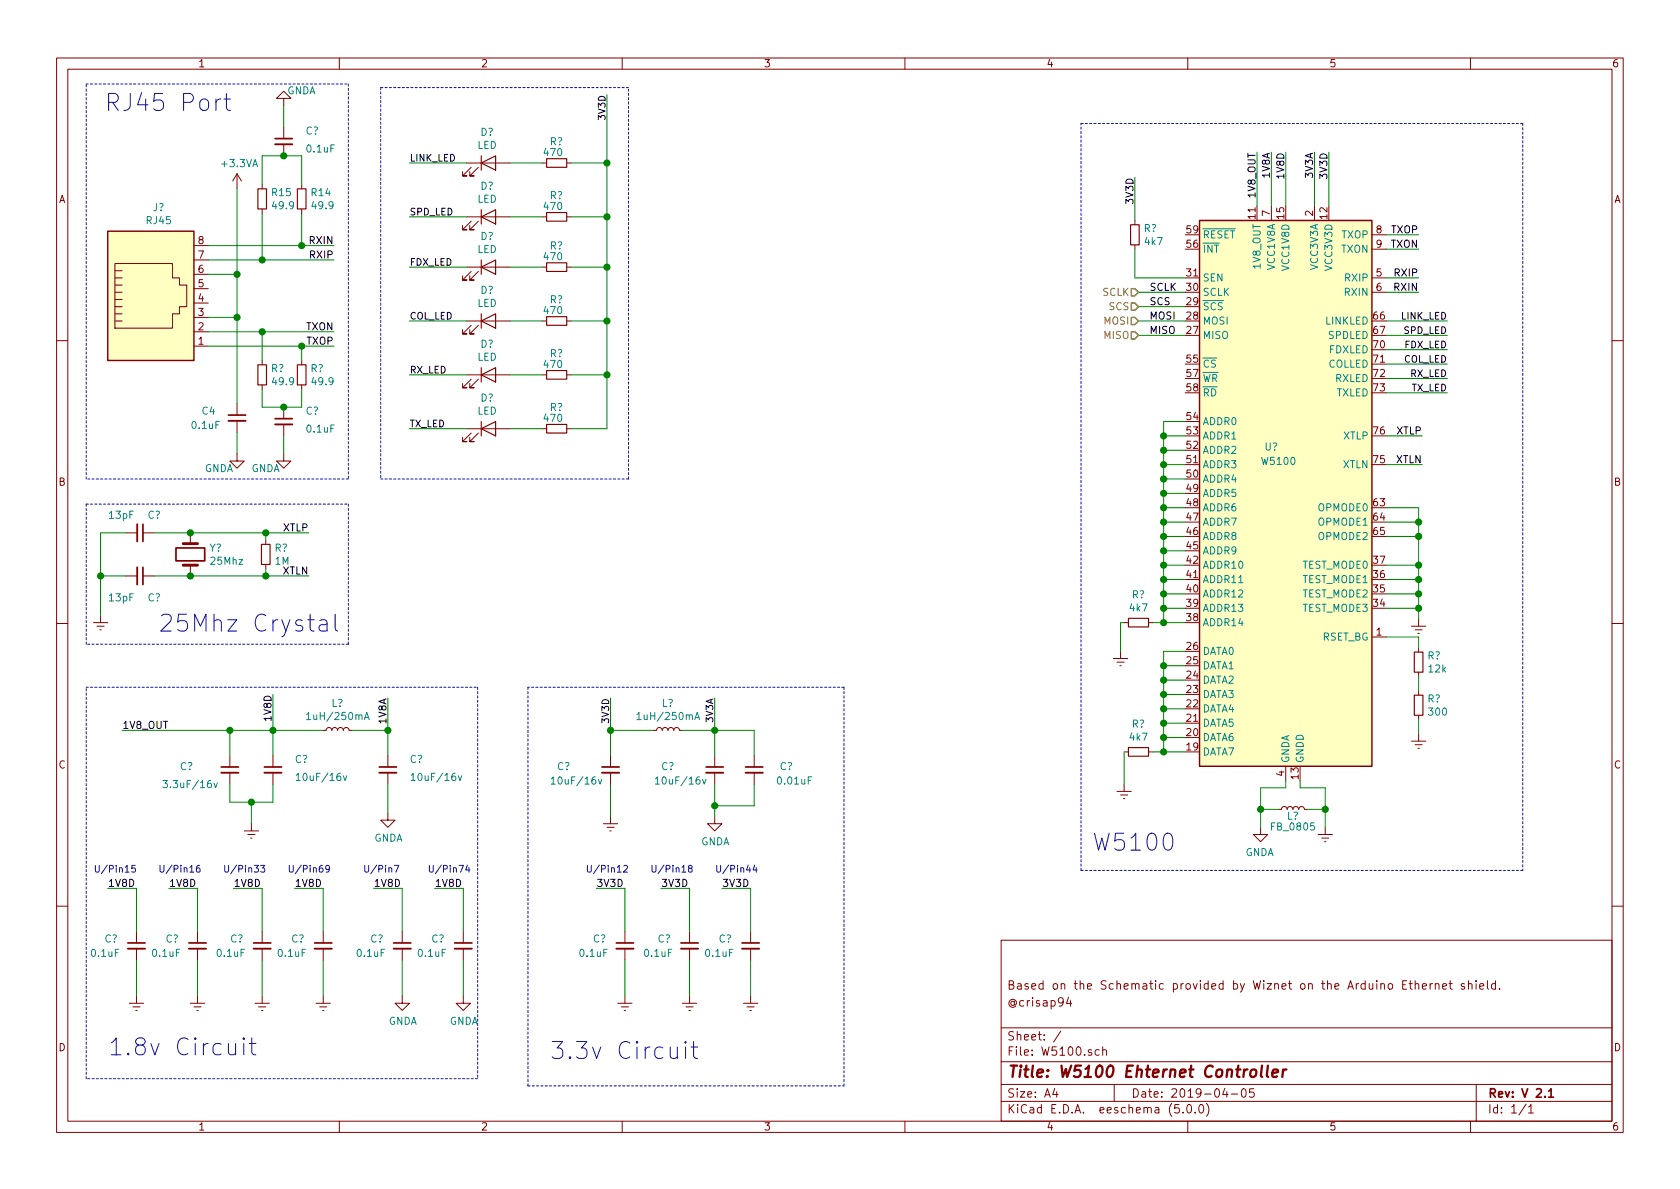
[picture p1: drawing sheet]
<svg xmlns="http://www.w3.org/2000/svg" width="297mm" height="210mm" viewBox="0 0 297 210" stroke-linecap="round" stroke-linejoin="round" font-family="sans-serif">
<g fill="none" stroke="#840000" stroke-width=".18">
<path d="M10 10.3h277v189.9h-277zM12 12.2h273v186.1h-273zM50.2 17.4h1.2l-1.2-1.3-1.3 1.3h1.3v1.3M60 10.3v1.9M110 10.3v1.9M160 10.3v1.9M210 10.3v1.9M260 10.3v1.9M41.9 30.7v2.6M41.9 30.7l-.8 1.3M41.9 30.7l.8 1.3M46.4 32.6v.8"/>
<path d="M46.4 37v.7M50.2 22.5v2M50.2 25.5v2.1M53.3 32.6v.8M53.3 37v.7M82.5 28.8h7.7M82.5 38.3h7.7M83.3 29.6l-1.5 1.5h.7h-.7v-.8M83.3 39.1l-1.5 1.5h.7h-.7v-.7M84.6 29.6l-1.5 1.5h.7h-.7v-.8M84.6 39.1l-1.5 1.5h.7h-.7v-.7M95.9 28.8h.7"/>
<path d="M95.9 38.3h.7M100.2 28.8h.8M100.2 38.3h.8M200.7 39v.7M224.8 36.4v2.6M232.4 36.4v2.6M20.3 56.8h1.3M20.3 55.5h1.3M20.3 54.2h1.3M20.3 53h1.3M20.3 51.7h1.3M20.3 50.4h1.3"/>
<path d="M20.3 46.6h10.2v2.5h1.2v1.3h1.3v3.8h-1.3v1.3h-1.2v2.5h-10.2zM20.3 49.1h1.3M20.3 47.9h1.3M34.3 58.7h2.5M34.3 56.1h2.5M34.3 53.6h2.5M34.3 51h2.5M34.3 48.5h2.5M34.3 46h2.5M34.3 43.4h2.5M82.5 47.2h7.7M82.5 56.8h7.7"/>
<path d="M83.3 48l-1.5 1.5h.7h-.7v-.7M83.3 57.5l-1.5 1.5h.7h-.7v-.7M84.6 48l-1.5 1.5h.7h-.7v-.7M84.6 57.5l-1.5 1.5h.7h-.7v-.7M95.9 47.2h.7M95.9 56.8h.7M100.2 47.2h.8M100.2 56.8h.8M200.7 43.3v.8M242.6 49.1h2.5M242.6 51.7h2.5M242.6 41.5h2.5"/>
<path d="M242.6 44.1h2.5M10 60.2h2M34.3 61.2h2.5M41.9 71.4v2M41.9 74.4v2M46.4 63.7v.8M46.4 68.1v.7M50.2 72v2M50.2 75.1v2M53.3 63.7v.8M53.3 68.1v.7M82.5 66.3h7.7"/>
<path d="M82.5 75.8h7.7M83.3 67.1l-1.5 1.5h.7h-.7v-.8M83.3 76.6l-1.5 1.5h.7h-.7v-.8M84.6 67.1l-1.5 1.5h.7h-.7v-.8M84.6 76.6l-1.5 1.5h.7h-.7v-.8M95.9 66.3h.7M95.9 75.8h.7M100.2 66.3h.8M100.2 75.8h.8M285 60.2h2M22.2 94.2h2.1M25.3 94.2h2"/>
<path d="M33.7 94.2v1.9M33.7 99.9v1.9M41.9 80.3v1.2h1.3l-1.3 1.3-1.3-1.3h1.3M47 95.5v.8M47 99.8v.8M50.2 80.3v1.2h1.2l-1.2 1.3-1.3-1.3h1.3M10 110.3h2M16.5 110.1h2.5M17.1 110.7h1.3M17.7 111.4h.2M17.8 108.8v1.3M22.2 101.8h2.1"/>
<path d="M25.3 101.8h2M196.8 116.5h2.6M197.5 117.1h1.3M198 117.7h.2M198.1 115.2v1.3M198.8 110.1h.7M203.1 110.1h.7M242.6 112.6h2.5M249.6 110.7h2.5M250.2 111.4h1.3M250.7 112h.3M250.8 109.5v1.2"/>
<path d="M250.8 114.5v.8M250.8 118.9v.7M285 110.3h2M40.6 133.6v2M40.6 136.6v2.1M48.3 133.6v2M48.3 136.6v2.1M57.1 129.2h.6l.1-.4 .3-.2 .4 .2 .2 .4 .1-.4 .3-.2 .4 .2 .2 .4 .1-.4 .3-.2 .4 .2 .2 .4 .1-.4 .3-.2 .4 .2 .2 .4h.5M68.6 133.6v2M68.6 136.6v2.1M107.9 133.6v2M107.9 136.6v2.1"/>
<path d="M115.6 129.2h.5l.1-.4 .3-.2 .4 .2 .2 .4 .1-.4 .3-.2 .4 .2 .2 .4 .1-.4 .3-.2 .4 .2 .2 .4 .2-.4 .2-.2 .5 .2 .1 .4h.5M126.4 133.6v2M126.4 136.6v2.1M133.3 133.6v2M133.3 136.6v2.1M197.5 139.9h2.5M198.8 138.7v1.2M198.8 133h.7M203.1 133h.7M227.3 135.5v2.5M249.6 131.1h2.5M250.2 131.7h1.3"/>
<path d="M250.7 132.3h.3M250.8 122.2v.7M250.8 126.5v.7M250.8 129.8v1.3M43.2 146.9h2.5M43.8 147.6h1.3M44.3 148.2h.3M44.4 145.7v1.2M68.6 143.8v1.2h1.2l-1.2 1.3-1.3-1.3h1.3M106.7 145.7h2.5M107.3 146.3h1.3M107.8 146.9h.3"/>
<path d="M107.9 144.4v1.3M126.4 144.4v1.3h1.2l-1.2 1.2-1.3-1.2h1.3M198.1 140.6h1.3M198.6 141.2h.3M222.9 146.3v1.3h-1.3l1.3 1.2 1.3-1.2h-1.3M226.1 143.1h.5l.1-.3 .3-.2 .4 .1 .2 .4 .1-.3 .3-.2 .4 .1 .2 .4 .1-.3 .3-.2 .4 .1 .2 .4 .1-.3 .3-.2 .5 .1 .1 .4h.5M233 147.6h2.6M233.7 148.2h1.2M234.2 148.8h.2M234.3 146.3v1.3M10 160.2h2M22.9 177.4h2.5"/>
<path d="M23.5 178h1.3M24 178.7h.3M24.1 164.7v2M24.1 167.8v2M24.1 176.1v1.3M33.7 177.4h2.5M34.3 178h1.3M34.8 178.7h.3M34.9 164.7v2M34.9 167.8v2M34.9 176.1v1.3M45.1 177.4h2.5"/>
<path d="M45.7 178h1.3M46.2 178.7h.3M46.4 164.7v2M46.4 167.8v2M46.4 176.1v1.3M55.9 177.4h2.5M56.5 178h1.3M57 178.7h.3M57.1 164.7v2M57.1 167.8v2M57.1 176.1v1.3M71.1 176.1v1.3h1.3l-1.3 1.3-1.3-1.3h1.3"/>
<path d="M71.1 164.7v2M71.1 167.8v2M81.9 176.1v1.3h1.3l-1.3 1.3-1.3-1.3h1.3M81.9 164.7v2M81.9 167.8v2M109.2 177.4h2.6M109.9 178h1.2M110.4 178.7h.2M110.5 164.7v2M110.5 167.8v2M110.5 176.1v1.3M120.6 177.4h2.6"/>
<path d="M121.3 178h1.3M121.8 178.7h.2M121.9 164.7v2M121.9 167.8v2M121.9 176.1v1.3M131.4 177.4h2.6M132.1 178h1.2M132.6 178.7h.2M132.7 164.7v2M132.7 167.8v2M132.7 176.1v1.3M177 166.3h108v32h-108z"/>
<path d="M188.9 176.3l-.3 1.1h.9M189.3 176.9v1M249.1 173.9h.6M249.4 173.4v1.3l.3 .2M250.2 174.1l.2-.2 .4 .1 .1 .9M250.2 173.4v1.5M251.5 174.4l.7-.1-.1-.3-.4-.1-.2 .2 .1 .7h.5M252.9 173.9v1M253.3 173.9l-.3 .1-.1 .2M253.8 174.1v-.1a.37 .37 0 0 1 .6 .1v.8M253.8 173.9v1M255.1 174.4l.7-.1-.1-.3-.4-.1-.2 .2v.7h.6"/>
<path d="M256.2 173.9h.6M256.4 173.4v1.3l.4 .2M258.9 174a.37 .37 0 0 0-.6 .1l.1 .3 .5 .1 .1 .1-.2 .3-.5-.1M259.6 174.1l.2-.2 .4 .1 .1 .9M259.6 173.4v1.5M261 173.4v.2M261 173.9v1M261.6 174.4l.8-.1-.1-.3-.5-.1-.2 .2 .1 .7h.6M263 173.4v1.3l.2 .2M264.4 174l-.4-.1-.3 .3 .1 .6 .2 .1 .4-.1M264.4 173.4v1.5M265.1 174.8v.1"/>
<path d="M285 160.2h2M60 198.3v1.9M110 198.3v1.9M160 198.3v1.9M177 194.8h108M177 191.8h108M177 187.8h108M177 181.8h108M186.5 192.5l-.4 1h1M186.8 193v1M187.6 182.3l-1.3 2M194.3 185.7l-.4-.1-.3 .3 .1 .6 .2 .1 .4-.1"/>
<path d="M195 185.7a.37 .37 0 0 1 .6 .1v.8M195 185.1v1.5M197 191.8v3M208.5 195.3h-.8v.7l.2-.1 .5 .1 .1 .2v.5l-.2 .1-.6-.1M209.2 196.7v.1M210 195.5l.3-.2a.94 .94 0 0 1 0 1.5 .82 .82 0 0 1-.3-1.3zM210 198.3v1.9M211.3 196.7v.1M212.2 195.4l.1-.1a.8 .8 0 0 1 .5 .8 .8 .8 0 0 1-.5 .7 1 1 0 0 1-.1-1.4zM213.3 195.1a1.71 1.71 0 0 1 0 2.3M216.6 192.5l-.4 1h.9M216.9 193v1"/>
<path d="M217.7 193.5h1.1M219.6 192.7l.4-.2a.94 .94 0 0 1 0 1.5 .82 .82 0 0 1-.4-1.3zM221.7 192.5h-.7l-.1 .7 .2-.1 .5 .1 .2 .2-.1 .5-.2 .1-.6-.1M260 198.3v1.9M261 191.8v6.5M269.8 195.2l-1.2 2M270.3 195.8l.4-.5v1.5M270.3 196.8h.8"/>
</g>
<g fill="none" stroke="#840000" stroke-width=".3">
<path d="M48.6 24.5h3.1M40.4 73.4h3M48.6 74h3.1M25.3 92.7v3.1M31.1 96.9h5.1v2.3h-5.1zM25.3 100.3v3.1M39.1 135.6h3.1M46.7 135.6h3.1M67.1 135.6h3M106.4 135.6h3.1M124.8 135.6h3.1M131.8 135.6h3.1"/>
<path d="M22.6 166.7h3.1M33.4 166.7h3M44.8 166.7h3.1M55.6 166.7h3.1M69.6 166.7h3M80.4 166.7h3M109 166.7h3M120.4 166.7h3M131.2 166.7h3M273.8 193l.4-.5v1.5M273.8 194h.9"/>
</g>
<path d="M221.2 189.3a.53 .53 0 0 1 .5-.2 .53 .53 0 0 1 .4 .4v.6a.54 .54 0 0 1-.5 .4 .54 .54 0 0 1-.6-.4zM223.1 188.4l-.2 1.8 .3 .2M224.2 188.4l-.2 1.8 .2 .2M225 189.8l1-.2-.1-.4-.6-.1-.3 .3v.9l.2 .1 .6-.1M226.9 189.1l-.2 1.3M227.5 189.1a.55 .55 0 0 0-.7 .4" fill="none" stroke="#840000" stroke-width=".41"/>
<g fill="#ffffc2" stroke="#ffffc2" stroke-width=".18">
<path d="M212.1 39h30.5v96.5h-30.5z"/>
<path d="M19 40.9h15.3v22.8h-15.3z"/>
</g>
<path d="M212.1 39h30.5v96.5h-30.5zM19 40.9h15.3v22.8h-15.3z" fill="none" stroke="#840000" stroke-width=".25"/>
<g fill="none" stroke="#008400" stroke-width=".18">
<path d="M50.2 18.7v3.8M107.3 16.8v59h-6.3M41.9 33.3v38.1M46.4 32.6v-5h6.9v5M46.4 37.7v8.3M53.3 37.7v5.7M72.4 28.8h10.1M72.4 38.3h10.1M90.2 28.8h5.7M90.2 38.3h5.7M101 28.8h6.3M101 38.3h6.3"/>
<path d="M200.7 31.4v7.6M222.2 26.9v9.5M224.8 26.9v9.5M227.3 26.9v9.5M232.4 26.9v9.5M234.9 26.9v9.5M36.8 58.7h22.3M36.8 56.1h5.1M36.8 48.5h5.1M36.8 43.4h22.3M36.8 46h22.3M46.4 58.7v5"/>
<path d="M72.4 56.8h10.1M72.4 47.2h10.1M90.2 56.8h5.7M90.2 47.2h5.7M101 56.8h6.3M101 47.2h6.3M200.7 44.1v5h8.8M201.3 51.7h8.2M201.3 54.2h8.2M201.3 56.8h8.2M201.3 59.3h8.2M245.1 51.7h5.7"/>
<path d="M245.1 56.8h10.8M245.1 59.3h10.8M245.1 41.5h5.7M245.1 44.1h5.7M245.1 49.1h5.7M36.8 61.2h22.3M41.9 76.4v3.9M46.4 68.8v3.2h6.9v-3.2M50.2 77.1v3.2M53.3 61.2v2.5M72.4 75.8h10.1M72.4 66.3h10.1"/>
<path d="M90.2 75.8h5.7M90.2 66.3h5.7M101 66.3h6.3M205.7 79.6h3.8M205.7 77.1h3.8M209.5 74.5h-3.8v35.6M245.1 77.1h6.4M245.1 61.8h10.8M245.1 64.4h10.8M245.1 66.9h10.8M245.1 69.5h10.8M22.2 94.2h-4.4v14.6"/>
<path d="M27.3 94.2h27.3M47 94.2v1.3M205.7 99.9h3.8M205.7 97.4h3.8M205.7 94.9h3.8M205.7 92.3h3.8M205.7 89.8h3.8M205.7 87.2h3.8M205.7 84.7h3.8M205.7 82.2h3.8M245.1 99.9h5.7M245.1 94.9h5.7"/>
<path d="M245.1 92.3h5.7M245.1 89.8h5.7v19.7M245.1 82.2h6.4M17.8 101.8h4.4M27.3 101.8h27.3M47 100.6v1.2M198.8 110.1h-.7v5.1M203.8 110.1h5.7M205.7 107.6h3.8M205.7 105h3.8M205.7 102.5h3.8M205.7 117.7h3.8"/>
<path d="M209.5 115.2h-3.8v17.8M245.1 107.6h5.7M245.1 105h5.7M245.1 102.5h5.7M245.1 112.6h5.7v1.9M250.8 119.6v2.6M21.6 129.2h35.5M40.6 129.2v4.4M40.6 138.7v3.2h7.7v-3.2M48.3 122.8v10.8M62.2 129.2h6.4M68.6 123.4v10.2"/>
<path d="M68.6 138.7v5.1M107.9 129.2h7.7M107.9 123.4v10.2M107.9 138.7v5.7M120.6 129.2h12.7v4.4M126.4 123.4v10.2M126.4 138.7v5.7M133.3 138.7v3.8h-6.9M198.8 133v5.7M203.8 133h5.7M205.7 120.3h3.8M205.7 122.8h3.8"/>
<path d="M205.7 125.3h3.8M205.7 127.9h3.8M205.7 130.4h3.8M227.3 138v1.3h-4.4v7M229.9 138v1.3h4.4v7M250.8 127.2v2.6M19 157.1h5.1v7.6M29.8 157.1h5.1v7.6M41.3 157.1h5.1v7.6M44.4 141.9v3.8M52.1 157.1h5v7.6M66 157.1h5.1v7.6"/>
<path d="M76.8 157.1h5.1v7.6M105.4 157.1h5.1v7.6M116.8 157.1h5.1v7.6M127.6 157.1h5.1v7.6M222.9 143.1h3.2M231.1 143.1h3.2M24.1 169.8v6.3M34.9 169.8v6.3M46.4 169.8v6.3M57.1 169.8v6.3M71.1 169.8v6.3M81.9 169.8v6.3"/>
<path d="M110.5 169.8v6.3M121.9 169.8v6.3M132.7 169.8v6.3"/>
</g>
<g fill="#008400" stroke="#008400" stroke-width=".25">
<circle cx="205.7" cy="107.6" r=".51"/>
<circle cx="205.7" cy="105" r=".51"/>
<circle cx="205.7" cy="102.5" r=".51"/>
<circle cx="205.7" cy="99.9" r=".51"/>
<circle cx="205.7" cy="97.4" r=".51"/>
<circle cx="205.7" cy="94.9" r=".51"/>
<circle cx="205.7" cy="92.3" r=".51"/>
<circle cx="205.7" cy="89.8" r=".51"/>
<circle cx="205.7" cy="87.2" r=".51"/>
<circle cx="205.7" cy="84.7" r=".51"/>
<circle cx="205.7" cy="82.2" r=".51"/>
<circle cx="205.7" cy="79.6" r=".51"/>
<circle cx="205.7" cy="77.1" r=".51"/>
<circle cx="205.7" cy="117.7" r=".51"/>
<circle cx="205.7" cy="120.3" r=".51"/>
<circle cx="205.7" cy="122.8" r=".51"/>
<circle cx="205.7" cy="125.3" r=".51"/>
<circle cx="205.7" cy="127.9" r=".51"/>
<circle cx="205.7" cy="130.4" r=".51"/>
<circle cx="41.9" cy="48.5" r=".51"/>
<circle cx="41.9" cy="56.1" r=".51"/>
<circle cx="46.4" cy="46" r=".51"/>
<circle cx="53.3" cy="43.4" r=".51"/>
<circle cx="46.4" cy="58.7" r=".51"/>
<circle cx="53.3" cy="61.2" r=".51"/>
<circle cx="50.2" cy="27.6" r=".51"/>
<circle cx="50.2" cy="72" r=".51"/>
<circle cx="33.7" cy="94.2" r=".51"/>
<circle cx="33.7" cy="101.8" r=".51"/>
<circle cx="47" cy="94.2" r=".51"/>
<circle cx="47" cy="101.8" r=".51"/>
<circle cx="17.8" cy="101.8" r=".51"/>
<circle cx="250.8" cy="92.3" r=".51"/>
<circle cx="250.8" cy="94.9" r=".51"/>
<circle cx="250.8" cy="99.9" r=".51"/>
<circle cx="250.8" cy="102.5" r=".51"/>
<circle cx="250.8" cy="105" r=".51"/>
<circle cx="250.8" cy="107.6" r=".51"/>
<circle cx="40.6" cy="129.2" r=".51"/>
<circle cx="44.5" cy="141.9" r=".51"/>
<circle cx="48.3" cy="129.2" r=".51"/>
<circle cx="68.6" cy="129.2" r=".51"/>
<circle cx="222.9" cy="143.1" r=".51"/>
<circle cx="234.3" cy="143.1" r=".51"/>
<circle cx="108" cy="129.2" r=".51"/>
<circle cx="126.4" cy="142.5" r=".51"/>
<circle cx="126.4" cy="129.2" r=".51"/>
<circle cx="107.3" cy="28.8" r=".51"/>
<circle cx="107.3" cy="66.3" r=".51"/>
<circle cx="107.3" cy="56.8" r=".51"/>
<circle cx="107.3" cy="47.2" r=".51"/>
<circle cx="107.3" cy="38.3" r=".51"/>
<circle cx="205.7" cy="110.1" r=".51"/>
<circle cx="205.7" cy="133" r=".51"/>
</g>
<path d="M200 58.7h.7l.6 .6-.6 .6h-.7zM200 56.1h.7l.6 .7-.6 .6h-.7zM200 53.6h.7l.6 .6-.6 .7h-.7zM200 51h.7l.6 .7-.6 .6h-.7z" fill="none" stroke="#848400" stroke-width=".25"/>
<g fill="none" stroke="#840000" stroke-width=".33">
<path d="M48.6 25.5h3.1M40.4 74.4h3M48.6 75.1h3.1M24.3 92.7v3.1M24.3 100.3v3.1M39.1 136.6h3.1M46.7 136.6h3.1M67.1 136.6h3M106.4 136.6h3.1M124.8 136.6h3.1M131.8 136.6h3.1M22.6 167.8h3.1"/>
<path d="M33.4 167.8h3M44.8 167.8h3.1M55.6 167.8h3.1M69.6 167.8h3M80.4 167.8h3M109 167.8h3M120.4 167.8h3M131.2 167.8h3"/>
</g>
<g fill="none" stroke="#840000" stroke-width=".2">
<path d="M45.6 33.4h1.5v3.6h-1.5zM52.6 33.4h1.5v3.6h-1.5zM85.1 28.8l2.5-1.2v2.5zM85.1 38.3l2.5-1.2v2.5zM85.1 27.6v2.5M85.1 37.1v2.5M96.6 28.1h3.6v1.5h-3.6zM96.6 37.6h3.6v1.5h-3.6zM199.9 39.7h1.5v3.6h-1.5zM85.1 47.2l2.5-1.2v2.5zM85.1 56.8l2.5-1.3v2.5zM85.1 46v2.5"/>
<path d="M85.1 55.5v2.5M96.6 46.5h3.6v1.5h-3.6zM96.6 56h3.6v1.5h-3.6zM45.6 64.5h1.5v3.6h-1.5zM52.6 64.5h1.5v3.6h-1.5zM85.1 66.3l2.5-1.3v2.6zM85.1 75.8l2.5-1.3v2.6zM85.1 65v2.6M85.1 74.5v2.6M96.6 65.5h3.6v1.6h-3.6zM96.6 75.1h3.6v1.5h-3.6zM46.2 96.3h1.6v3.5h-1.6z"/>
<path d="M199.5 109.3h3.6v1.6h-3.6zM250.1 115.3h1.5v3.6h-1.5zM199.5 132.2h3.6v1.5h-3.6zM250.1 122.9h1.5v3.6h-1.5z"/>
</g>
<g fill="none" stroke="#0000c2" stroke-width=".18" stroke-dasharray=".4 .4">
<path d="M15.2 14.9h46.4M61.6 14.9v69.8M67.3 15.5v69.2M111.1 15.5h-43.8M191.1 21.8h78.1M269.2 21.8v132.1M15.2 84.7v-69.8M15.2 89.1h46.4M61.6 84.7h-46.4M61.6 89.1v24.8M67.3 84.7h43.8M111.1 84.7v-69.2"/>
<path d="M15.2 113.9v-24.8M61.6 113.9h-46.4M15.2 121.5h69.3M84.5 121.5v69.2M93.3 121.5v70.5M149.2 121.5h-55.9M191.1 153.9v-132.1M269.2 153.9h-78.1M15.2 190.7v-69.2M84.5 190.7h-69.3M93.3 192h55.9M149.2 192v-70.5"/>
</g>
<path d="M32.4 96.1h2.5M32.4 99.9h2.5" fill="none" stroke="#840000" stroke-width=".51"/>
<g fill="none" stroke="#0000c2" stroke-width=".18">
<path d="M39 17.5a.77 .77 0 0 0-.8 .6M39.6 17.5h1.1M40 16.5v2.6l.2 .3 .5 .1M56.5 109.7l.3-.1h.6l.3 .1 .1 .3v1.6M57.8 110.3l-.2 .2h-.8a.59 .59 0 0 0-.4 .5 .59 .59 0 0 0 .4 .6h.8l.2-.2M59.3 108.6v2.6l.1 .2 .3 .2M23.9 153h-.6v.6l.1-.1h.5v.6l-.2 .1-.4-.1M35.3 153h-.2l-.3 .3-.1 .7 .3 .2 .3-.1v-.6h-.3l-.3 .2M46.1 153h.7l-.4 .5 .4 .1v.5l-.2 .1-.5-.1M58.2 153.5l-.2 .3-.3-.1-.1-.5 .4-.2 .2 .3-.1 .8-.4 .1M69.7 153h.8l-.5 1.2M82.6 153l-.3 .8h.8"/>
<path d="M82.9 153.4v.8M110.3 153.2l.4-.2 .2 .4-.7 .8h.7M121.9 153.5l-.2-.2 .2-.3h.3l.2 .3-.1 .1-.4 .1-.2 .3 .1 .3 .1 .1h.4l.1-.2v-.2l-.2-.3M133.4 153l-.3 .8h.8M133.7 153.4v.8M40.4 184.5v1.6a.72 .72 0 0 0 .6 .5 .72 .72 0 0 0 .7-.3M41.7 184.5v2M43.1 183.5l-.1 .2 .1 .1 .1-.1-.1-.2v.3M43.1 184.5v2M44.1 184.5h1.1M44.5 183.5v2.6l.2 .3 .5 .1M118.5 185.2v1.5a.72 .72 0 0 0 .6 .5 .72 .72 0 0 0 .7-.3"/>
<path d="M119.8 185.2v2M121.2 184.2l-.1 .1 .1 .1 .1-.1-.1-.1v.2M121.2 185.2v2M122.2 185.2h1.1M122.6 184.2v2.5l.2 .3 .5 .2"/>
</g>
<g fill="none" stroke="#008484" stroke-width=".18">
<path d="M28.8 138h.8l-.4 .5 .3 .1v.6l-.1 .1-.6-.1M37.8 138.4l.3 .9 .3-.9M52.4 137.1l.3-.4v1.3M52.4 138h.7M54.2 126.3l.4-.3v1.2M54.2 127.2h.7M60.7 137.2l.3 .8 .3-.8M64.4 127.2l.4-1.2 .5 1.2M64.5 126.9h.7M72.7 137.1l.4-.4v1.3M72.7 138h.7M81 137.2l.3 .8 .3-.8"/>
<path d="M97.5 137.7l.3-.3v1.3M97.5 138.7h.7M105.8 137.8l.3 .9 .3-.9M112.6 126.3l.4-.3v1.2M112.6 127.2h.8M115.9 137.7l.3-.3v1.3M115.9 138.7h.7M122.8 127.2l.5-1.2 .4 1.2M123 126.9h.6M124.2 137.8l.3 .9 .3-.9"/>
</g>
<g font-size="4.2" fill="#0000c2">
<text x="18.4" y="19.7">RJ45 Port</text>
<text x="27.9" y="111.8">25Mhz Crystal</text>
<text x="193" y="150.5">W5100</text>
<text x="19" y="186.7">1.8v Circuit</text>
<text x="97.2" y="187.3">3.3v Circuit</text>
</g>
<text font-size="2.8" fill="#840000" x="178" y="190.5">Title: W5100 Ehternet Controller</text>
<g font-size="2.1" fill="#840000">
<text x="178" y="178">@crisap94</text>
<text x="178" y="175">Based on the Schematic provided by Wiznet on the Arduino Ethernet shield.</text>
<text x="178" y="184">Sheet: /</text>
<text x="178" y="186.7">File: W5100.sch</text>
<text x="178" y="196.9">KiCad E.D.A. eeschema (5.0.0)</text>
<text x="178" y="194.1">Size: A4</text>
<text x="200" y="194.1">Date: 2019-04-05</text>
<text x="263" y="194.1">Rev: V 2.1</text>
<text x="263" y="196.9">Id: 1/1</text>
</g>
<g font-size="1.8" fill="#840000">
<text x="35" y="11.9">1</text>
<text x="85" y="11.9">2</text>
<text x="135" y="11.9">3</text>
<text x="185" y="11.9">4</text>
<text x="235" y="11.9">5</text>
<text x="285" y="11.9">6</text>
<text x="10.4" y="35.9">A</text>
<text x="285.4" y="35.9">A</text>
<text x="209.9" y="41.3">59</text>
<text x="222" y="38.7" transform="rotate(-90 222 38.7)">11</text>
<text x="224.5" y="38.2" transform="rotate(-90 224.5 38.2)">7</text>
<text x="227.1" y="38.7" transform="rotate(-90 227.1 38.7)">15</text>
<text x="232.2" y="38.2" transform="rotate(-90 232.2 38.2)">2</text>
<text x="234.7" y="38.7" transform="rotate(-90 234.7 38.7)">12</text>
<text x="243.4" y="41.3">8</text>
<text x="35.1" y="45.7">7</text>
<text x="35.1" y="43.2">8</text>
<text x="209.9" y="43.8">56</text>
<text x="243.4" y="43.8">9</text>
<text x="35.1" y="53.3">4</text>
<text x="35.1" y="50.8">5</text>
<text x="35.1" y="48.3">6</text>
<text x="209.9" y="54">29</text>
<text x="209.9" y="51.4">30</text>
<text x="209.9" y="48.9">31</text>
<text x="243.4" y="48.9">5</text>
<text x="243.4" y="51.4">6</text>
<text x="35.1" y="58.4">2</text>
<text x="35.1" y="55.9">3</text>
<text x="209.9" y="59">27</text>
<text x="209.9" y="56.5">28</text>
<text x="242.9" y="56.5">66</text>
<text x="242.9" y="59">67</text>
<text x="35.1" y="61">1</text>
<text x="209.9" y="64.1">55</text>
<text x="242.9" y="61.6">70</text>
<text x="242.9" y="64.1">71</text>
<text x="209.9" y="66.7">57</text>
<text x="209.9" y="69.2">58</text>
<text x="242.9" y="66.7">72</text>
<text x="242.9" y="69.2">73</text>
<text x="209.9" y="76.8">53</text>
<text x="209.9" y="74.3">54</text>
<text x="242.9" y="76.8">76</text>
<text x="209.9" y="81.9">51</text>
<text x="209.9" y="79.4">52</text>
<text x="242.9" y="81.9">75</text>
<text x="10.4" y="85.9">B</text>
<text x="209.9" y="89.5">48</text>
<text x="209.9" y="87">49</text>
<text x="209.9" y="84.4">50</text>
<text x="242.9" y="89.5">63</text>
<text x="285.4" y="85.9">B</text>
<text x="209.9" y="94.6">46</text>
<text x="209.9" y="92.1">47</text>
<text x="242.9" y="92.1">64</text>
<text x="242.9" y="94.6">65</text>
<text x="209.9" y="99.7">42</text>
<text x="209.9" y="97.1">45</text>
<text x="242.9" y="99.7">37</text>
<text x="209.9" y="107.3">39</text>
<text x="209.9" y="104.8">40</text>
<text x="209.9" y="102.2">41</text>
<text x="242.9" y="107.3">34</text>
<text x="242.9" y="104.8">35</text>
<text x="242.9" y="102.2">36</text>
<text x="209.9" y="109.8">38</text>
<text x="243.4" y="112.4">1</text>
<text x="209.9" y="117.5">25</text>
<text x="209.9" y="114.9">26</text>
<text x="209.9" y="125.1">22</text>
<text x="209.9" y="122.5">23</text>
<text x="209.9" y="120">24</text>
<text x="209.9" y="130.2">20</text>
<text x="209.9" y="127.6">21</text>
<text x="10.4" y="135.9">C</text>
<text x="209.9" y="132.7">19</text>
<text x="227.1" y="137.3" transform="rotate(-90 227.1 137.3)">4</text>
<text x="229.6" y="137.7" transform="rotate(-90 229.6 137.7)">13</text>
<text x="285.4" y="135.9">C</text>
<text x="10.4" y="185.9">D</text>
<text x="285.4" y="185.9">D</text>
<text x="35" y="199.9">1</text>
<text x="85" y="199.9">2</text>
<text x="135" y="199.9">3</text>
<text x="185" y="199.9">4</text>
<text x="235" y="199.9">5</text>
<text x="285" y="199.9">6</text>
</g>
<g font-size="1.8" fill="#008484">
<text x="50.7" y="16.7">GNDA</text>
<text x="54.1" y="23.8">C?</text>
<text x="39.3" y="29.6">+3.3VA</text>
<text x="54.4" y="27">0.1uF</text>
<text x="84.4" y="26.3">LED</text>
<text x="85" y="24">D?</text>
<text x="96.3" y="27.6">470</text>
<text x="97.2" y="25.7">R?</text>
<text x="48.1" y="34.7">R15</text>
<text x="55.1" y="34.7">R14</text>
<text x="84.4" y="35.9">LED</text>
<text x="85" y="33.5">D?</text>
<text x="97.2" y="35.2">R?</text>
<text x="26" y="39.6">RJ45</text>
<text x="27.1" y="37.3">J?</text>
<text x="48.3" y="37">49.9</text>
<text x="55.3" y="37">49.9</text>
<text x="96.3" y="37.1">470</text>
<text x="202.2" y="41">R?</text>
<text x="84.4" y="44.7">LED</text>
<text x="85" y="42.4">D?</text>
<text x="96.3" y="46">470</text>
<text x="97.2" y="44.1">R?</text>
<text x="202.5" y="43.4">4k7</text>
<text x="212.6" y="44.7">INT</text>
<text x="212.6" y="42.2">RESET</text>
<text x="222.9" y="47.4" transform="rotate(-90 222.9 47.4)">1V8_OUT</text>
<text x="225.4" y="47.6" transform="rotate(-90 225.4 47.6)">VCC1V8A</text>
<text x="228" y="47.6" transform="rotate(-90 228 47.6)">VCC1V8D</text>
<text x="233" y="47.6" transform="rotate(-90 233 47.6)">VCC3V3A</text>
<text x="235.6" y="47.6" transform="rotate(-90 235.6 47.6)">VCC3V3D</text>
<text x="237.2" y="44.7">TXON</text>
<text x="237.2" y="42.2">TXOP</text>
<text x="85" y="52">D?</text>
<text x="97.2" y="53.6">R?</text>
<text x="212.6" y="52.3">SCLK</text>
<text x="212.6" y="49.8">SEN</text>
<text x="237.8" y="52.3">RXIN</text>
<text x="237.9" y="49.8">RXIP</text>
<text x="84.4" y="54.3">LED</text>
<text x="96.3" y="55.5">470</text>
<text x="212.6" y="59.9">MISO</text>
<text x="212.6" y="57.4">MOSI</text>
<text x="212.6" y="54.9">SCS</text>
<text x="234.4" y="57.4">LINKLED</text>
<text x="234.9" y="59.9">SPDLED</text>
<text x="47.9" y="65.8">R?</text>
<text x="54.9" y="65.8">R?</text>
<text x="84.4" y="63.8">LED</text>
<text x="85" y="61.5">D?</text>
<text x="96.3" y="65.1">470</text>
<text x="97.2" y="63.2">R?</text>
<text x="212.6" y="65">CS</text>
<text x="234.8" y="65">COLLED</text>
<text x="235" y="62.5">FDXLED</text>
<text x="48.3" y="68.1">49.9</text>
<text x="55.3" y="68.1">49.9</text>
<text x="85" y="71">D?</text>
<text x="212.6" y="67.6">WR</text>
<text x="212.6" y="70.1">RD</text>
<text x="236.1" y="67.6">RXLED</text>
<text x="236.3" y="70.1">TXLED</text>
<text x="34" y="75.9">0.1uF</text>
<text x="35.8" y="73.3">C4</text>
<text x="54.1" y="73.3">C?</text>
<text x="54.4" y="76.5">0.1uF</text>
<text x="84.4" y="73.3">LED</text>
<text x="96.3" y="74.6">470</text>
<text x="97.2" y="72.7">R?</text>
<text x="212.6" y="77.7">ADDR1</text>
<text x="212.6" y="75.2">ADDR0</text>
<text x="237.5" y="77.7">XTLP</text>
<text x="36.1" y="83.5">GNDA</text>
<text x="44.4" y="83.5">GNDA</text>
<text x="212.6" y="82.8">ADDR3</text>
<text x="212.6" y="80.3">ADDR2</text>
<text x="223.3" y="82.2">W5100</text>
<text x="223.6" y="79.7">U?</text>
<text x="237.4" y="82.8">XTLN</text>
<text x="212.6" y="87.9">ADDR5</text>
<text x="212.6" y="85.3">ADDR4</text>
<text x="19.4" y="91.7">13pF</text>
<text x="26.1" y="91.7">C?</text>
<text x="212.6" y="95.5">ADDR8</text>
<text x="212.6" y="93">ADDR7</text>
<text x="212.6" y="90.4">ADDR6</text>
<text x="233.2" y="90.4">OPMODE0</text>
<text x="233.2" y="93">OPMODE1</text>
<text x="233.2" y="95.5">OPMODE2</text>
<text x="37" y="97.6">Y?</text>
<text x="37.4" y="99.9">25Mhz</text>
<text x="48.6" y="97.6">R?</text>
<text x="48.7" y="99.9">1M</text>
<text x="212.6" y="100.6">ADDR10</text>
<text x="212.6" y="98">ADDR9</text>
<text x="230.3" y="100.6">TEST_MODE0</text>
<text x="19.4" y="106.3">13pF</text>
<text x="26.1" y="106.3">C?</text>
<text x="200.1" y="105.8">R?</text>
<text x="212.6" y="105.7">ADDR12</text>
<text x="212.6" y="103.1">ADDR11</text>
<text x="230.3" y="105.7">TEST_MODE2</text>
<text x="230.3" y="103.1">TEST_MODE1</text>
<text x="199.8" y="108.1">4k7</text>
<text x="212.6" y="110.7">ADDR14</text>
<text x="212.6" y="108.2">ADDR13</text>
<text x="230.3" y="108.2">TEST_MODE3</text>
<text x="233.7" y="113.3">RSET_BG</text>
<text x="212.6" y="118.4">DATA1</text>
<text x="212.6" y="115.8">DATA0</text>
<text x="252.4" y="116.6">R?</text>
<text x="252.7" y="118.9">12k</text>
<text x="58.6" y="125">L?</text>
<text x="117" y="125">L?</text>
<text x="212.6" y="126">DATA4</text>
<text x="212.6" y="123.4">DATA3</text>
<text x="212.6" y="120.9">DATA2</text>
<text x="252.4" y="124.2">R?</text>
<text x="54.9" y="127.3">1uH/250mA</text>
<text x="113.3" y="127.3">1uH/250mA</text>
<text x="199.8" y="131">4k7</text>
<text x="200.1" y="128.7">R?</text>
<text x="212.6" y="131.1">DATA6</text>
<text x="212.6" y="128.5">DATA5</text>
<text x="252.7" y="126.5">300</text>
<text x="31.8" y="136.2">C?</text>
<text x="52.1" y="134.9">C?</text>
<text x="72.5" y="134.9">C?</text>
<text x="98.5" y="136.2">C?</text>
<text x="116.9" y="136.2">C?</text>
<text x="137.9" y="136.2">C?</text>
<text x="212.6" y="133.6">DATA7</text>
<text x="228" y="135" transform="rotate(-90 228 135)">GNDA</text>
<text x="230.5" y="135" transform="rotate(-90 230.5 135)">GNDD</text>
<text x="29.6" y="139.4">3.3uF/16v</text>
<text x="53" y="138.1">10uF/16v</text>
<text x="73.4" y="138.1">10uF/16v</text>
<text x="98.1" y="138.7">10uF/16v</text>
<text x="116.5" y="138.7">10uF/16v</text>
<text x="137.7" y="138.7">0.01uF</text>
<text x="66.1" y="148.8">GNDA</text>
<text x="123.9" y="149.5">GNDA</text>
<text x="225" y="146.9">FB_0805</text>
<text x="227.5" y="145">L?</text>
<text x="220.1" y="151.4">GNDA</text>
<text x="18.5" y="166.7">C?</text>
<text x="29.3" y="166.7">C?</text>
<text x="40.7" y="166.7">C?</text>
<text x="51.5" y="166.7">C?</text>
<text x="65.5" y="166.7">C?</text>
<text x="76.3" y="166.7">C?</text>
<text x="104.9" y="166.7">C?</text>
<text x="116.3" y="166.7">C?</text>
<text x="127.1" y="166.7">C?</text>
<text x="16.3" y="169.2">0.1uF</text>
<text x="27.1" y="169.2">0.1uF</text>
<text x="38.5" y="169.2">0.1uF</text>
<text x="49.3" y="169.2">0.1uF</text>
<text x="63.2" y="169.2">0.1uF</text>
<text x="74" y="169.2">0.1uF</text>
<text x="102.6" y="169.2">0.1uF</text>
<text x="114" y="169.2">0.1uF</text>
<text x="124.8" y="169.2">0.1uF</text>
<text x="68.7" y="181.2">GNDA</text>
<text x="79.5" y="181.2">GNDA</text>
</g>
<g font-size="1.8">
<text x="200.4" y="35.8" transform="rotate(-90 200.4 35.8)">3V3D</text>
<text x="222" y="34.8" transform="rotate(-90 222 34.8)">1V8_OUT</text>
<text x="224.5" y="31.3" transform="rotate(-90 224.5 31.3)">1V8A</text>
<text x="227.1" y="31.3" transform="rotate(-90 227.1 31.3)">1V8D</text>
<text x="232.2" y="31.3" transform="rotate(-90 232.2 31.3)">3V3A</text>
<text x="234.7" y="31.3" transform="rotate(-90 234.7 31.3)">3V3D</text>
<text x="246" y="41.3">TXOP</text>
<text x="54.8" y="43.2">RXIN</text>
<text x="54.9" y="45.7">RXIP</text>
<text x="245.9" y="43.8">TXON</text>
<text x="203.2" y="51.4">SCLK</text>
<text x="203.2" y="54">SCS</text>
<text x="246.6" y="51.4">RXIN</text>
<text x="246.7" y="48.9">RXIP</text>
<text x="54.2" y="58.4">TXON</text>
<text x="203.2" y="56.5">MOSI</text>
<text x="203.2" y="59">MISO</text>
<text x="54.2" y="61">TXOP</text>
<text x="246.9" y="76.8">XTLP</text>
<text x="246.8" y="81.9">XTLN</text>
<text x="50.1" y="94">XTLP</text>
<text x="50" y="101.6">XTLN</text>
<text x="21.6" y="128.9">1V8_OUT</text>
<text x="48" y="127.2" transform="rotate(-90 48 127.2)">1V8D</text>
<text x="68.3" y="127.9" transform="rotate(-90 68.3 127.9)">1V8A</text>
<text x="19" y="156.8">1V8D</text>
<text x="29.8" y="156.8">1V8D</text>
<text x="41.3" y="156.8">1V8D</text>
<text x="52.1" y="156.8">1V8D</text>
<text x="66" y="156.8">1V8D</text>
<text x="76.8" y="156.8">1V8D</text>
<text x="105.4" y="156.8">3V3D</text>
<text x="116.8" y="156.8">3V3D</text>
<text x="127.6" y="156.8">3V3D</text>
</g>
<g font-size="1.8" fill="#848400">
<text x="194.9" y="52.3">SCLK</text>
<text x="195.2" y="59.9">MISO</text>
<text x="195.2" y="57.4">MOSI</text>
<text x="196.1" y="54.9">SCS</text>
</g>
<g font-size="1.7">
<text x="107.1" y="20.9" transform="rotate(-90 107.1 20.9)">3V3D</text>
<text x="72.4" y="28.6">LINK_LED</text>
<text x="72.4" y="38.1">SPD_LED</text>
<text x="72.4" y="47">FDX_LED</text>
<text x="72.4" y="56.5">COL_LED</text>
<text x="247.8" y="56.5">LINK_LED</text>
<text x="248.2" y="59">SPD_LED</text>
<text x="248.1" y="64.1">COL_LED</text>
<text x="248.3" y="61.6">FDX_LED</text>
<text x="72.4" y="66">RX_LED</text>
<text x="249.4" y="66.7">RX_LED</text>
<text x="249.5" y="69.2">TX_LED</text>
<text x="72.4" y="75.6">TX_LED</text>
<text x="107.7" y="127.6" transform="rotate(-90 107.7 127.6)">3V3D</text>
<text x="126.1" y="127.6" transform="rotate(-90 126.1 127.6)">3V3A</text>
</g>
<g font-size="1.7" fill="#0000c2">
<text x="16.5" y="154.3">U/Pin15</text>
<text x="27.9" y="154.3">U/Pin16</text>
<text x="39.4" y="154.3">U/Pin33</text>
<text x="50.8" y="154.3">U/Pin69</text>
<text x="64.1" y="154.3">U/Pin7</text>
<text x="75.6" y="154.3">U/Pin74</text>
<text x="103.5" y="154.3">U/Pin12</text>
<text x="114.9" y="154.3">U/Pin18</text>
<text x="126.4" y="154.3">U/Pin44</text>
</g>
</svg>
